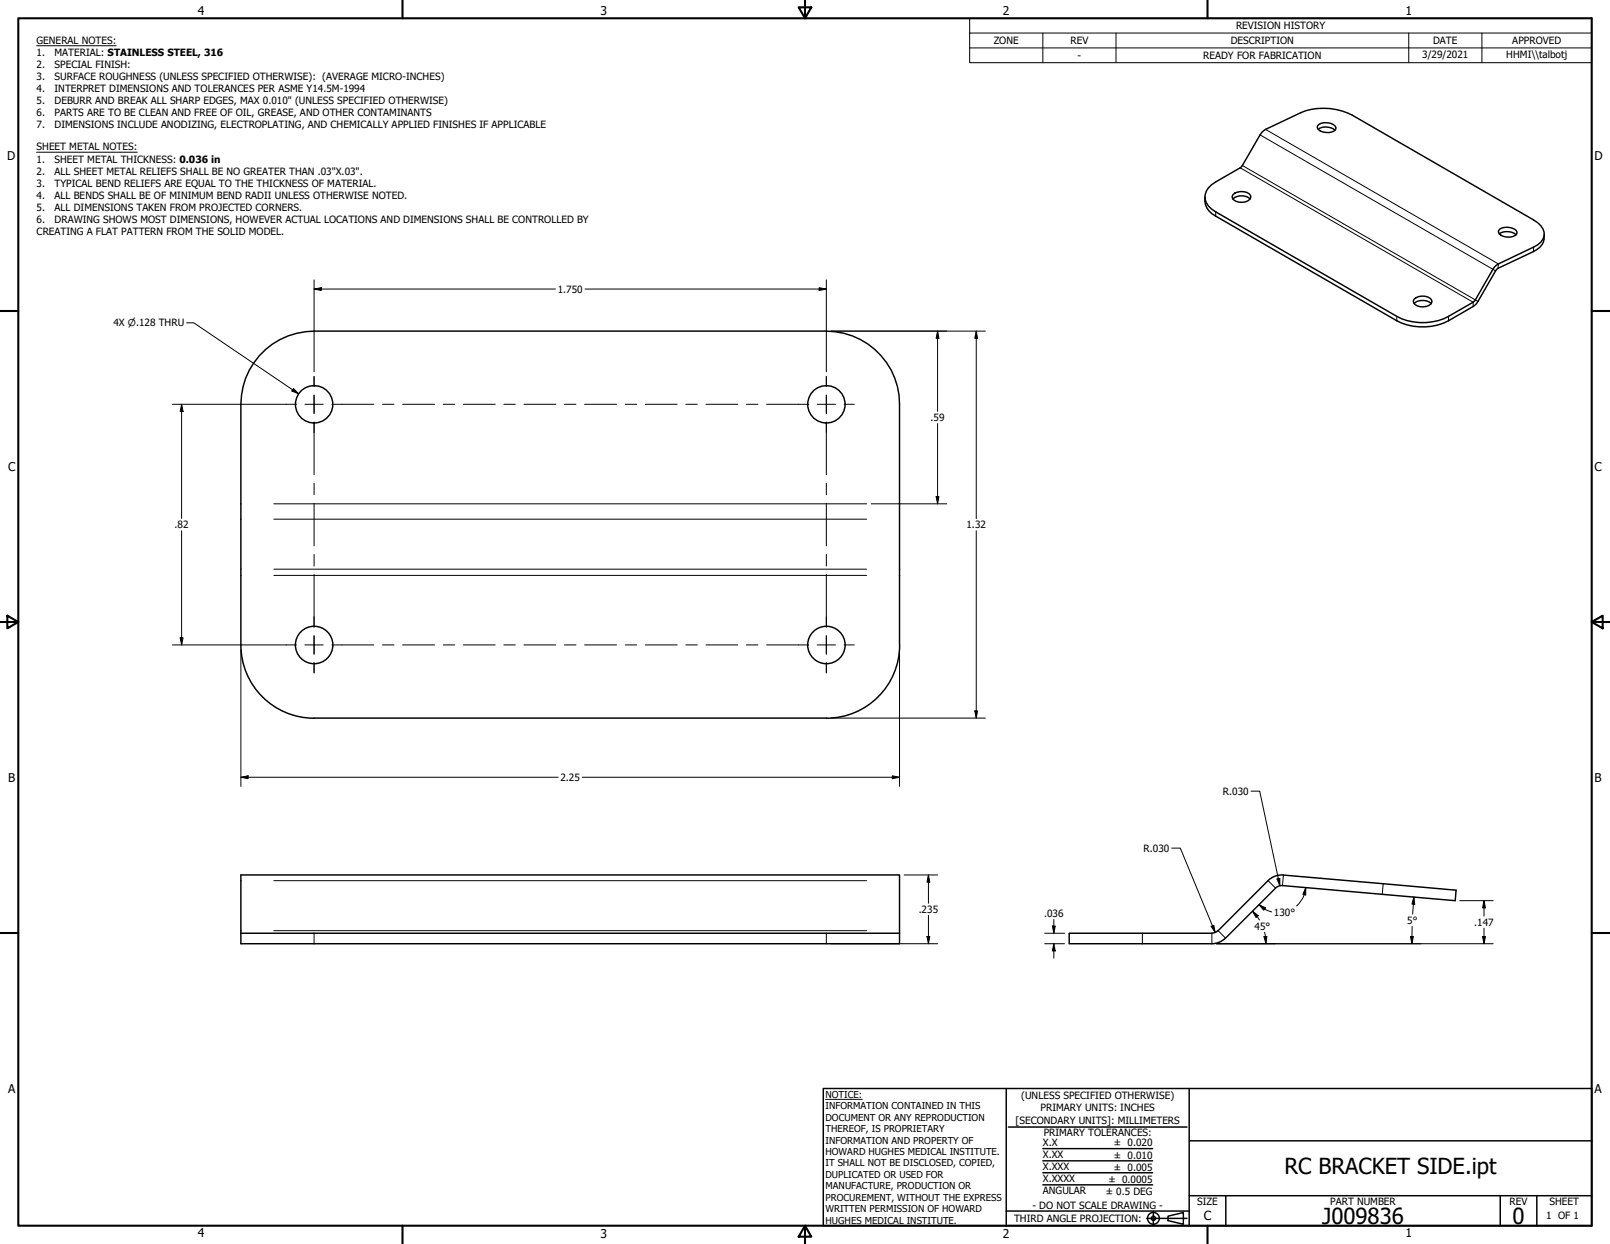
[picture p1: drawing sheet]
<svg xmlns="http://www.w3.org/2000/svg" width="559mm" height="432mm" viewBox="0 0 559 432" stroke-linecap="round" stroke-linejoin="round" font-family="sans-serif">
<!-- layer: Visible (ANSI) -->
<g fill="none" stroke="#000" stroke-width=".51">
<path d="M437.9 46l1.4-1.1 12.2-5.8a21.6 21.6 0 0 1 17.9 .9l62.9 36.3a6.1 6.1 0 0 1 3.6 5.5 5.7 5.7 0 0 1-3.6 4l-12.9 6.2-1.2 1.5-6.5 11.1-8.9 5.2a19.5 19.5 0 0 1-18 0l-62.9-36.3a5.4 5.4 0 0 1-2.5-8.3l2.5-2 9-5.3zM457.5 44.9a4.8 4.8 0 0 1 5.8 .3M457.8 43.2a5.2 5.2 0 0 1 5.6 .5l.3 .6a2.13 2.13 0 0 1-2.4 1.7 4 4 0 0 1-4.1-1.7l.1-.6zM418.2 68.4a6.3 6.3 0 0 0 3.7 6.6l62.9 36.3a19.8 19.8 0 0 0 18 0l8.5-4.9 1.2-1 7-11.9 12.7-6.2a5.6 5.6 0 0 0 3.8-5.8M427.9 69.1a4.5 4.5 0 0 1 6 0M427.9 67.6a4.5 4.5 0 0 1 6.1 .3 1.85 1.85 0 0 1-1.7 2.2 3.4 3.4 0 0 1-4.6-1.9zM520.6 79.5a5.2 5.2 0 0 1 5.6 .5l.3 .6a2.13 2.13 0 0 1-2.4 1.7 4 4 0 0 1-4-1.7zM520.4 81.2a4.9 4.9 0 0 1 5.8 .3M490.8 105.4a4.5 4.5 0 0 1 5.9 0M490.8 103.8a4.4 4.4 0 0 1 6.1 .4 1.8 1.8 0 0 1-1.8 2.1 3.4 3.4 0 0 1-4.6-1.8zM312.2 223.9v-83.6a25.4 25.4 0 0 0-25.4-25.4h-177.8a25.4 25.4 0 0 0-25.4 25.4v83.6a25.4 25.4 0 0 0 25.4 25.4h177.8M312.3 223.9a25.4 25.4 0 0 1-25.5 25.4"/>
<path d="M445.1 307.4l-1.5 .3-.9 .6-17.9 17.8-2 1.1-2.2 .4M445.4 303.7l60 5.3-.3 3.6-60-5.2M445.4 303.7a6.7 6.7 0 0 0-5.3 2l-17.4 17.3-1.2 .7-.9 .2M83.6 323.9h228.6v3.7h-228.6zM83.6 323.9v-20.2h228.6v20.2M420.6 323.9h-49.5v3.7h49.5"/>
<circle cx="109" cy="140.4" r="6.5"/>
<circle cx="286.8" cy="140.4" r="6.5"/>
<circle cx="109" cy="223.9" r="6.5"/>
<circle cx="286.8" cy="223.9" r="6.5"/>
</g>
<!-- layer: Visible Narrow (ANSI) -->
<g fill="none" stroke="#000" stroke-width=".35">
<path d="M430.4 58.3l80.9 46.6v1.5M431.2 57.4l81.8 47.2M437.3 46.8l81.8 47.2M439.3 44.9l80.8 46.7-.2 1.5M421.9 73.5v1.5M532.3 85.8l-.1 1.5M484.8 109.8v1.5M502.8 109.8v1.5M95 174.9h205.8M95 180.2h205.8M95 197.6h205.8M95 199.7h205.8"/>
<path d="M95 305.7h205.8M440.3 305.8l2.3 2.3M445.4 303.9l-.3 3.3M480.1 307l-.3 3.2M95 323h205.8M109 324.1v3.3M286.8 324.1v3.3M396.5 324.1v3.3M420.6 324.1v3.3M422.9 323.2l2.3 2.3"/>
</g>
<!-- layer: Border (ANSI) -->
<g fill="none" stroke="#000" stroke-width=".72">
<path d="M6.3 6.3h546.1v419.1h-546.1zM139.7 0v6.3M277.2 2.5h4.4l-2.2 3.8zM279.4 0v6.3M419.1 0v6.3M0 107.9h6.3M552.4 107.9h6.4M0 215.9h6.3M2.5 213.7l3.8 2.2-3.8 2.2zM552.4 215.9l3.9-2.2v4.4zM552.4 215.9h6.4M0 323.8h6.3"/>
<path d="M552.4 323.8h6.4M139.7 425.4v6.4M279.4 425.4l2.2 3.9h-4.4zM279.4 425.4v6.4M419.1 425.4v6.4"/>
</g>
<!-- layer: Title (ANSI) -->
<g fill="none" stroke="#000" stroke-width=".51">
<path d="M285.8 377.8h266.6v47.6h-266.6zM349.2 377.8v47.6M412.7 377.8v47.6M350 391.2h62M361.9 398.7h38.1M412.7 396h139.7M361.9 411.3h38.1M361.9 407.1h38.1M361.9 402.9h38.1M412.7 415h139.7M425.4 415v10.4M520.7 415v10.4"/>
<path d="M533.4 415v10.4M349.2 420.4h63.5M398 422.9h14M400.3 420.6v4.6M405.4 422.1l5.3-1.2v4l-5.3-1.2z"/>
<circle cx="400.3" cy="422.9" r="2.05"/>
<circle cx="400.3" cy="422.9" r=".74"/>
</g>
<path d="M286.5 381.6h12.8" fill="none" stroke="#000" stroke-width=".35"/>
<!-- layer: Symbol (ANSI) -->
<path d="M12.7 15.9h27.6M336.5 11.5v-5.2h215.9v5.2M336.5 16.6h215.9M361.9 11.5v10.3M387.3 11.5v10.3M488.9 11.5v10.3M514.3 11.5v10.3M552.4 11.5h-215.9v5.1M552.4 11.5v10.3h-215.9v-5.2M12.7 52.8h35M64.8 112.1h2.5l36.3 24.6M101.9 134.9l1.7 1.8-2.3-1z" fill="none" stroke="#000" stroke-width=".35"/>
<!-- layer: Dimension (ANSI) -->
<g fill="none" stroke="#000" stroke-width=".35">
<path d="M109 97.2v31.9M284.3 99.9l2.5 .4-2.5 .5zM286.8 97.2v31.9M109 100.3l2.5-.4v.9zM109 100.3h83.8M203.1 100.3h83.7M288.4 114.9h53.6M325.4 114.9l.5 2.5h-1zM325.4 114.9v27.9M338.8 114.9l.5 2.5h-1zM338.8 114.9v65.1M59.9 140.3h39.5"/>
<path d="M63 140.3l.5 2.5h-1zM63 140.3v39.7M325.4 147v27.9M302.4 174.9h26.2M324.9 172.4h1l-.5 2.5zM63 184.2v39.7M338.8 184.2v65.1M59.9 223.9h39.5M62.5 221.4h1l-.5 2.5zM83.6 225.5v47.5M312.2 225.5v47.5M288.4 249.3h53.6"/>
<path d="M338.3 246.8h1l-.5 2.5zM83.6 269.8l2.5-.5v1zM83.6 269.8h110.1M202.1 269.8h110.1M309.7 269.3l2.5 .5-2.5 .5zM434.2 274.6h3l7 32.8M406.7 294.4h3l12.1 29.3M313.8 303.7h11.6M322.2 303.7l.5 2.5h-1zM322.2 303.7v9.8M322.2 317.8v9.8M365.8 319.2v4.7"/>
<path d="M434.7 316.3l2 1.5-.8 .7zM434.7 316.3l2.4 3M437 314l2.3 1.1-.7 .8zM437 314l2 1.5M438.9 315.5l2.5 1M443.2 305.1l1-.2v2.5zM453.2 308.1v2.5l-1-.2zM453.2 308.1a9.5 9.5 0 0 1-1.8 4.8l-1.4 1.6M490.7 311.4l.3 2.5-.9-.1zM490.7 311.4l-.4 5.9M506.6 312.6h11.6M515.1 312.6l.5 2.5h-1z"/>
<path d="M515.1 312.6v5.4M288.4 327.6h37M321.7 325.1h1l-.5 2.5zM362.6 327.6h6.9M362.6 323.9h6.9M365.3 321.4h1l-.5 2.5zM365.8 327.6l.5 2.5h-1zM365.8 327.6v5M420.4 321.6l.9-.4 .5 2.5zM422.2 327.6h96M438.7 325.1l1-.1-.3 2.6zM438.9 323.6l.3 1.5"/>
<path d="M439.2 325.1l.2 2.5M489.5 325.1h1.1l-.5 2.5zM490.1 321.6v6M514.6 325.1h1l-.5 2.5zM515.1 322.2v5.4"/>
</g>
<g fill="#000">
<path d="M109 100.3l2.5-.4v.9z" fill-rule="evenodd"/>
<path d="M284.3 99.9l2.5 .4-2.5 .5z" fill-rule="evenodd"/>
<path d="M325.4 114.9l.5 2.5h-1z" fill-rule="evenodd"/>
<path d="M338.8 114.9l.5 2.5h-1z" fill-rule="evenodd"/>
<path d="M63 140.3l.5 2.5h-1z" fill-rule="evenodd"/>
<path d="M324.9 172.4h1l-.5 2.5z" fill-rule="evenodd"/>
<path d="M62.5 221.4h1l-.5 2.5z" fill-rule="evenodd"/>
<path d="M338.3 246.8h1l-.5 2.5z" fill-rule="evenodd"/>
<path d="M83.6 269.8l2.5-.5v1z" fill-rule="evenodd"/>
<path d="M309.7 269.3l2.5 .5-2.5 .5z" fill-rule="evenodd"/>
<path d="M322.2 303.7l.5 2.5h-1z" fill-rule="evenodd"/>
<path d="M434.7 316.3l2 1.5-.8 .7z" fill-rule="evenodd"/>
<path d="M437 314l2.3 1.1-.7 .8z" fill-rule="evenodd"/>
<path d="M443.2 305.1l1-.2v2.5z" fill-rule="evenodd"/>
<path d="M453.2 308.1v2.5l-1-.2z" fill-rule="evenodd"/>
<path d="M490.7 311.4l.3 2.5-.9-.1z" fill-rule="evenodd"/>
<path d="M515.1 312.6l.5 2.5h-1z" fill-rule="evenodd"/>
<path d="M321.7 325.1h1l-.5 2.5z" fill-rule="evenodd"/>
<path d="M365.3 321.4h1l-.5 2.5z" fill-rule="evenodd"/>
<path d="M365.8 327.6l.5 2.5h-1z" fill-rule="evenodd"/>
<path d="M420.4 321.6l.9-.4 .5 2.5z" fill-rule="evenodd"/>
<path d="M438.7 325.1l1-.1-.3 2.6z" fill-rule="evenodd"/>
<path d="M489.5 325.1h1.1l-.5 2.5z" fill-rule="evenodd"/>
<path d="M514.6 325.1h1l-.5 2.5z" fill-rule="evenodd"/>
</g>
<!-- layer: Symbol (ANSI) -->
<path d="M101.9 134.9l1.7 1.8-2.3-1z" fill-rule="evenodd" fill="#000"/>
<!-- layer: Center Mark (ANSI) -->
<path d="M109 130.7v3.5M109 137.2v6.3M286.8 130.7v3.5M286.8 137.2v6.3M109 146.5v3.5M286.8 146.5v3.5M109 214.2v3.5M286.8 214.2v3.5M109 220.7v6.3M109 230v3.6M286.8 220.7v6.3M286.8 230v3.6" fill="none" stroke="#000" stroke-width=".35"/>
<!-- layer: Centerline (ANSI) -->
<g fill="none" stroke="#000" stroke-width=".35">
<path d="M109 130.7v3.5M109 137.2v6.3M286.8 130.7v3.5M286.8 137.2v6.3M99.4 140.3h3.5M105.8 140.3h6.4M109 146.5v18.3M115.2 140.3h14.6M132.8 140.3h3.9M139.7 140.3h11.1M153.8 140.3h4M160.8 140.3h11.1"/>
<path d="M174.9 140.3h4M181.9 140.3h11M195.9 140.3h4M202.9 140.3h11.1M217 140.3h4M224 140.3h11M238 140.3h4M245 140.3h11.1M259.1 140.3h4M266.1 140.3h14.6M283.6 140.3h6.4M286.8 146.5v18.3"/>
<path d="M293 140.3h3.5M109 167.8v3.9M109 174.8v14.7M286.8 167.8v3.9M286.8 174.8v14.7M109 192.4v4.1M109 199.4v18.3M286.8 192.4v4.1M286.8 199.4v18.3M99.4 223.9h3.5M105.8 223.9h6.4M109 220.7v6.3"/>
<path d="M109 230v3.6M115.2 223.9h14.6M132.8 223.9h3.9M139.7 223.9h11.1M153.8 223.9h4M160.8 223.9h11.1M174.9 223.9h4M181.9 223.9h11M195.9 223.9h4M202.9 223.9h11.1M217 223.9h4M224 223.9h11"/>
<path d="M238 223.9h4M245 223.9h11.1M259.1 223.9h4M266.1 223.9h14.6M283.6 223.9h6.4M286.8 220.7v6.3M286.8 230v3.6M293 223.9h3.5"/>
</g>
<g font-size="7.7">
<text x="445.8" y="407.6">RC BRACKET SIDE.ipt</text>
<text x="458.9" y="424.8">J009836</text>
<text x="524.9" y="424.7">0</text>
</g>
<text font-size="4.4" x="417.8" y="423.5">C</text>
<g font-size="4.2">
<text x="68.7" y="5.3">4</text>
<text x="208.4" y="5.3">3</text>
<text x="348.1" y="5.3">2</text>
<text x="487.8" y="5.3">1</text>
<text x="2.5" y="55.5">D</text>
<text x="553.5" y="55.5">D</text>
<text x="2.8" y="163.5">C</text>
<text x="553.5" y="163.5">C</text>
<text x="2.9" y="271.4">B</text>
<text x="553.5" y="271.4">B</text>
<text x="2.8" y="379.3">A</text>
<text x="553.5" y="379.3">A</text>
<text x="68.7" y="429.5">4</text>
<text x="208.4" y="429.6">3</text>
<text x="348.1" y="429.6">2</text>
<text x="487.8" y="429.5">1</text>
</g>
<g font-size="3.5">
<text x="429" y="10.2">REVISION HISTORY</text>
<text x="12.7" y="15.3">GENERAL NOTES:</text>
<text x="344.9" y="15.3">ZONE</text>
<text x="371.5" y="15.3">REV</text>
<text x="427.2" y="15.3">DESCRIPTION</text>
<text x="497.4" y="15.3">DATE</text>
<text x="524.9" y="15.3">APPROVED</text>
<text x="12.7" y="19.5">1.</text>
<text x="12.7" y="23.7">2.</text>
<text x="18.9" y="19.5">MATERIAL: STAINLESS STEEL, 316</text>
<text x="18.9" y="23.7">SPECIAL FINISH:</text>
<text x="374" y="20.3">-</text>
<text x="417.6" y="20.4">READY FOR FABRICATION</text>
<text x="493.6" y="20.2">3/29/2021</text>
<text x="522.8" y="20.2">HHMI\\talbotj</text>
<text x="12.7" y="27.9">3.</text>
<text x="18.9" y="27.9">SURFACE ROUGHNESS (UNLESS SPECIFIED OTHERWISE): (AVERAGE MICRO-INCHES)</text>
<text x="12.7" y="32">4.</text>
<text x="18.9" y="32">INTERPRET DIMENSIONS AND TOLERANCES PER ASME Y14.5M-1994</text>
<text x="12.7" y="36.2">5.</text>
<text x="12.7" y="40.4">6.</text>
<text x="18.9" y="36.2">DEBURR AND BREAK ALL SHARP EDGES, MAX 0.010&quot; (UNLESS SPECIFIED OTHERWISE)</text>
<text x="18.9" y="40.4">PARTS ARE TO BE CLEAN AND FREE OF OIL, GREASE, AND OTHER CONTAMINANTS</text>
<text x="12.7" y="44.6">7.</text>
<text x="18.9" y="44.6">DIMENSIONS INCLUDE ANODIZING, ELECTROPLATING, AND CHEMICALLY APPLIED FINISHES IF APPLICABLE</text>
<text x="12.7" y="52.2">SHEET METAL NOTES:</text>
<text x="12.7" y="56.4">1.</text>
<text x="18.9" y="56.4">SHEET METAL THICKNESS: 0.036 in</text>
<text x="12.7" y="60.6">2.</text>
<text x="12.7" y="64.8">3.</text>
<text x="18.9" y="60.6">ALL SHEET METAL RELIEFS SHALL BE NO GREATER THAN .03&quot;X.03&quot;.</text>
<text x="18.9" y="64.8">TYPICAL BEND RELIEFS ARE EQUAL TO THE THICKNESS OF MATERIAL.</text>
<text x="12.7" y="69">4.</text>
<text x="18.9" y="69">ALL BENDS SHALL BE OF MINIMUM BEND RADII UNLESS OTHERWISE NOTED.</text>
<text x="12.7" y="73.2">5.</text>
<text x="12.7" y="77.3">6.</text>
<text x="18.9" y="73.2">ALL DIMENSIONS TAKEN FROM PROJECTED CORNERS.</text>
<text x="18.9" y="77.3">DRAWING SHOWS MOST DIMENSIONS, HOWEVER ACTUAL LOCATIONS AND DIMENSIONS SHALL BE CONTROLLED BY</text>
<text x="12.7" y="81.5">CREATING A FLAT PATTERN FROM THE SOLID MODEL.</text>
<text x="193.6" y="101.6">1.750</text>
<text x="39.4" y="113.3">4X ⌀.128 THRU</text>
<text x="323" y="146.2">.59</text>
<text x="60.6" y="183.4">.82</text>
<text x="335.4" y="183.4">1.32</text>
<text x="194.5" y="271.1">2.25</text>
<text x="424.5" y="275.9">R.030</text>
<text x="396.9" y="295.7">R.030</text>
<text x="318.9" y="316.9">.235</text>
<text x="442.2" y="317.8">130°</text>
<text x="362.4" y="318.3">.036</text>
<text x="435.4" y="322.7">45°</text>
<text x="488.4" y="320.7">5°</text>
<text x="511.7" y="321.4">.147</text>
<text x="354.5" y="381.6">(UNLESS SPECIFIED OTHERWISE)</text>
<text x="352.5" y="390">[SECONDARY UNITS]: MILLIMETERS</text>
<text x="361.1" y="385.8">PRIMARY UNITS: INCHES</text>
<text x="362.2" y="394.2">PRIMARY TOLERANCES:</text>
<text x="361.9" y="397.9">X.X</text>
<text x="386.6" y="397.9">± 0.020</text>
<text x="361.9" y="402.1">X.XX</text>
<text x="361.9" y="406.3">X.XXX</text>
<text x="386.6" y="402.1">± 0.010</text>
<text x="386.6" y="406.3">± 0.005</text>
<text x="361.9" y="410.4">X.XXXX</text>
<text x="384.7" y="410.5">± 0.0005</text>
<text x="358.4" y="419.7">- DO NOT SCALE DRAWING -</text>
<text x="361.9" y="414.6">ANGULAR</text>
<text x="383.8" y="414.7">± 0.5 DEG</text>
<text x="415.5" y="418.4">SIZE</text>
<text x="461.6" y="418.3">PART NUMBER</text>
<text x="523.9" y="418.3">REV</text>
<text x="537.8" y="418.4">SHEET</text>
<text x="352" y="424.2">THIRD ANGLE PROJECTION:</text>
<text x="536.7" y="423.2">1 OF 1</text>
</g>
<g font-size="3.3">
<text x="286.5" y="381">NOTICE:</text>
<text x="286.5" y="385">INFORMATION CONTAINED IN THIS</text>
<text x="286.5" y="389">DOCUMENT OR ANY REPRODUCTION</text>
<text x="286.5" y="393">THEREOF, IS PROPRIETARY</text>
<text x="286.5" y="397">INFORMATION AND PROPERTY OF</text>
<text x="286.5" y="400.9">HOWARD HUGHES MEDICAL INSTITUTE.</text>
<text x="286.5" y="404.9">IT SHALL NOT BE DISCLOSED, COPIED,</text>
<text x="286.5" y="408.9">DUPLICATED OR USED FOR</text>
<text x="286.5" y="412.8">MANUFACTURE, PRODUCTION OR</text>
<text x="286.5" y="416.8">PROCUREMENT, WITHOUT THE EXPRESS</text>
<text x="286.5" y="420.8">WRITTEN PERMISSION OF HOWARD</text>
<text x="286.5" y="424.8">HUGHES MEDICAL INSTITUTE.</text>
</g>
</svg>
